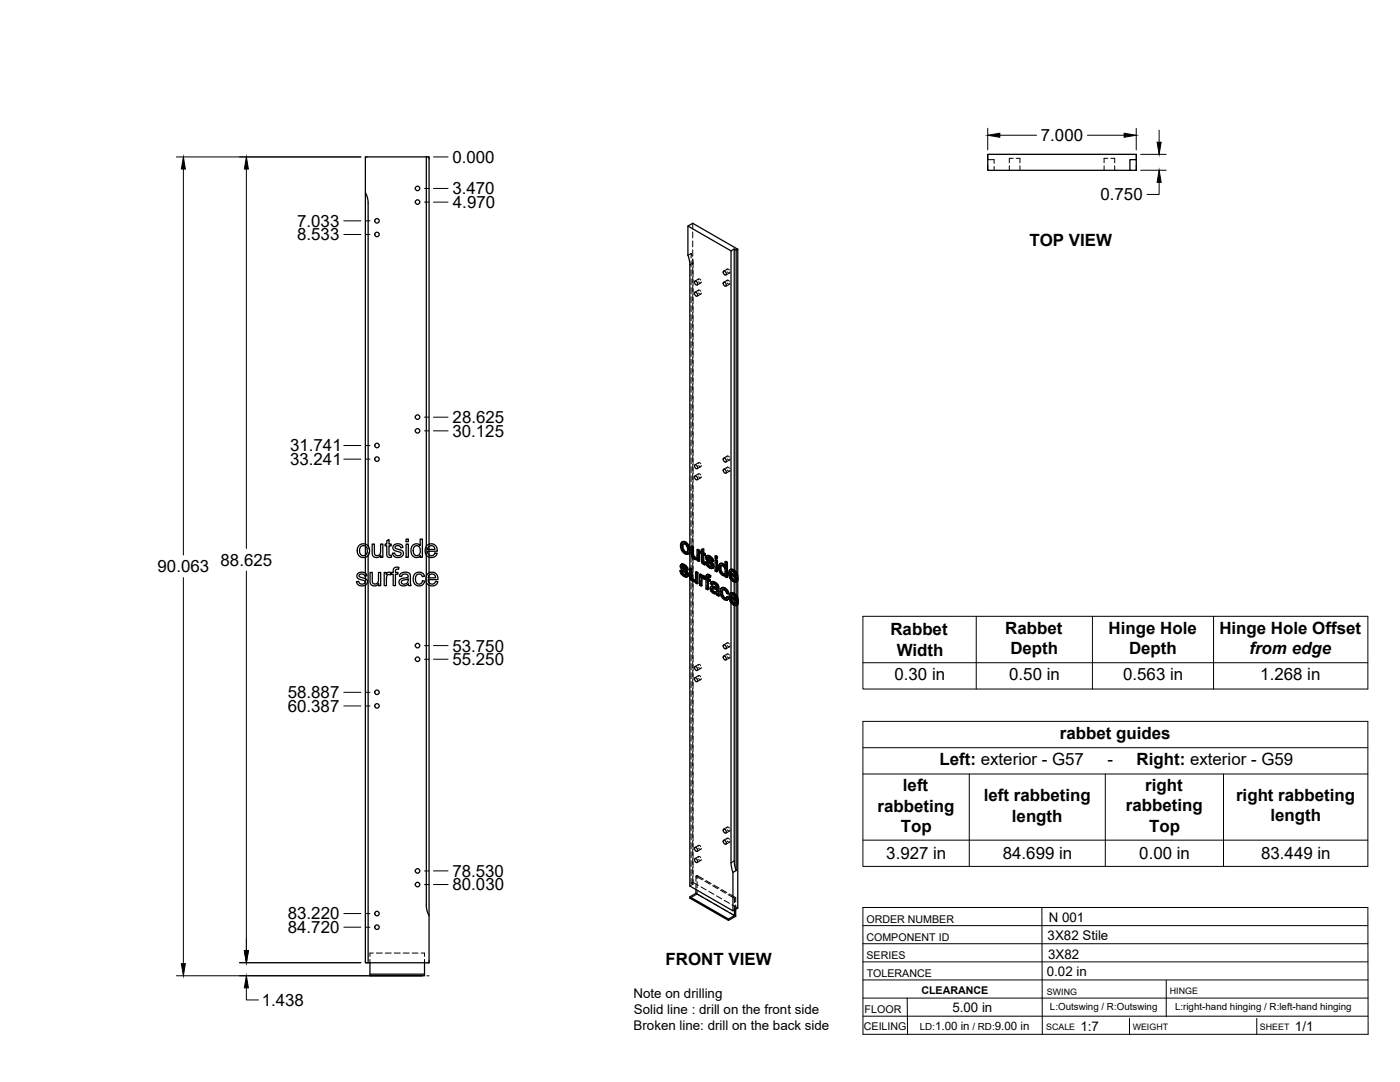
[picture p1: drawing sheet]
<svg xmlns="http://www.w3.org/2000/svg" width="559mm" height="432mm" viewBox="0 0 559 432" stroke-linecap="round" stroke-linejoin="round" font-family="sans-serif">
<!-- layer: Visible -->
<g fill="none" stroke="#000" stroke-width=".51">
<path d="M145.8 76.9v140.2M170.2 62.6h1.1v154.5M170.2 62.6h-24.4v14.3l.7 1.5 .4 2.6v136.9M170.2 62.6v155.4M451 63.7h2.5v4.3h-2.5zM453.5 63.7v-2.1h-59.2v6.4h56.7M274.6 90.2l17.2 9.9M293.1 99.4l.7 .4M293.1 99.4v128.1M293.1 99.4l-1.3 .7M293.8 99.8v128.5M294.5 99.5l-18-10.4-1.9 1.1v11.6l.8 3.9-.1 113"/>
<path d="M294.5 99.5v130.2M294.5 99.5l-.7 .3M277.4 116.6a.93 .93 0 0 1 .9 .6 .93 .93 0 0 1-.2 1l-.9-.9zM277.4 112.2a.93 .93 0 0 1 .9 .5 .93 .93 0 0 1-.2 1.1l-.9-.9zM288.8 112.6a.93 .93 0 0 1 1 .6 .93 .93 0 0 1-.3 1l-.8-.8zM288.8 108.2a.93 .93 0 0 1 1 .6 .93 .93 0 0 1-.3 1l-.8-.9zM291.8 100.1v127.1M277.4 185.5a.93 .93 0 0 1 .9 .5 .93 .93 0 0 1-.2 1.1l-.9-.9zM277.4 189.9a.93 .93 0 0 1 .9 .6 .93 .93 0 0 1-.2 1l-.9-.9zM288.8 187.3a.93 .93 0 0 1 1 .5 .93 .93 0 0 1-.3 1.1l-.8-.9zM288.8 182.8a.93 .93 0 0 1 1 .6 .93 .93 0 0 1-.3 1l-.8-.8zM143.4 217.6l1.7-.6 1.7 .7 .6 1.3v1.9l-1.1 1.3-1.8 .3-1.3-.8-.6-1.7a2.79 2.79 0 0 1 .8-2.4z"/>
<path d="M143.9 218.2l.6-.4h.9l1 .8 .1 2-.8 1.1h-1.2l-.7-.6-.3-1.5zM145.8 218v3.6M148.5 217.1h.9l.1 3.8a1.31 1.31 0 0 0 1.7 .7 1.31 1.31 0 0 0 .7-1.7v-2.8h.9v5.3h-.8v-.8a1.86 1.86 0 0 1-2.2 .9 1.86 1.86 0 0 1-1.3-2.1zM154.4 215.8l.9-.5v1.8h.8v.7h-.8v3.4l.1 .4h.7l.2 .8h-1.3l-.5-.5-.1-4.1h-.7v-.7h.7zM157.1 217.7l1.6-.7a1.73 1.73 0 0 1 2.1 1.5l-.8 .1a1.17 1.17 0 0 0-1.2-.9 1.17 1.17 0 0 0-1.1 .8l.4 .5 2 .6a1.59 1.59 0 0 1 .8 2 1.59 1.59 0 0 1-2 .9l-1.5-.4-.7-1.3 .8-.1 .3 .6 .7 .4 1.3-.2a.74 .74 0 0 0 .2-.9 .74 .74 0 0 0-.8-.4l-1.3-.3a1.37 1.37 0 0 1-.8-2.2zM162.1 217.1h.9v5.3h-.9zM162.1 215.1h.9v1.1h-.9zM164.7 217.7l1.1-.6a1.86 1.86 0 0 1 1.9 .6v-2.6h.9v7.3h-.9v-.7a2.16 2.16 0 0 1-2.6 .5 2.16 2.16 0 0 1-1.1-2.4zM165.3 218.2l1.3-.4 1 1v2l-.7 .9h-1l-.8-1-.1-1.5zM170.4 217.7l1-.6h1.5l1 .6 .5 1.1 .1 1.2h-3.9l.2 .9 .9 .8a1.43 1.43 0 0 0 1.9-1l.9 .1-.7 1.1-.8 .5h-1.6l-1-.6-.7-1.7 .1-1.1zM171.1 218.2l.6-.4 1.1 .1 .5 .5 .3 .9h-2.9zM171.3 218.1v1.2"/>
<path d="M171.3 220v1.4M272.2 216.3l.8-.2 .7 .2zM272.2 216.3l-.5 .7-.1 .7 .5 2 1.6 1.5h.7l.5-.3M272.3 218.1l.3 1.4M272.6 219.5l.3-.1 .8 .8-.3 .2zM272.8 217l-.2 .9M272.9 219.4l-.3-1.5-.3 .1 .2-.8 .5-.2 .9 .6 .5 1.4-.2 1.4h-.8M273.4 216.5l1 1a1.92 1.92 0 0 1 1 2M273.7 216.3l1.2 1.3M274.6 217.8l.5 1.9 .3-.2-.2 1.2M275.1 219.7l-.2 1.2 .3-.2-.6 .4M275.8 218l.7 .4 .3-.2v3.2"/>
<path d="M276.5 218.4v3h.3l.3 .6M276.8 218.2l-.7-.4-.3 .2v2.9l.3 1.1 .8 1a.97 .97 0 0 0 1.4 .1M278.2 219.4l.6 .4 .4-.2v4.3l-.4 .1v-4.2M279.2 219.6l-.7-.4-.3 .2-.1 3.1M280 219.3l.9-.2v1.5M280.6 219.2v1.5l.3-.1 .6 .3M280.9 219.1l-.9 .2v1.1l-.5-.3M142.8 228.9l1.4-.6a1.81 1.81 0 0 1 2.3 1.5l-.9 .1a1.21 1.21 0 0 0-1.1-.8 1.21 1.21 0 0 0-1.2 .7l.3 .4 2.3 .7a1.6 1.6 0 0 1 .6 2.1 1.6 1.6 0 0 1-2 .8l-1.4-.3-.8-1.3 .9-.2 .3 .7 .6 .4 1.3-.2a.81 .81 0 0 0 .2-1.1 .81 .81 0 0 0-1-.3l-1.1-.3a1.35 1.35 0 0 1-.7-2.3zM145.8 233.5v150.7h1.1M145.8 222.4v6.3M145.8 229.9v1M146.9 221.7v162.5"/>
<path d="M147.7 228.5h.9v3.8a1.32 1.32 0 0 0 1.7 .6 1.32 1.32 0 0 0 .8-1.6v-2.8h.9v5.2h-.8v-.8a1.86 1.86 0 0 1-2.3 .9 1.86 1.86 0 0 1-1.2-2.1zM153.4 228.5h.7v.8a1.27 1.27 0 0 1 2-.7l.9-.1v-1.2a1.58 1.58 0 0 1 2.2-.9l-.1 .8a.81 .81 0 0 0-.9 0 .81 .81 0 0 0-.4 .8v.5h1.1v.7h-1.1v4.5h-.8v-4.5h-.9v-.5l-.2 .7-.9-.1-.6 .5-.2 3.9h-.8zM159.8 229l1.7-.7 1.2 .2 .8 .4 .6 4.8h-.9l-.2-.6-1.2 .6-1.2 .1-.9-.4-.4-.7a1.74 1.74 0 0 1 2-2l.6-.1a.8 .8 0 0 0 1-.8 .8 .8 0 0 0-1.1-.7l-1.1 .2-.4 .8-.9-.1zM160.3 231.9l2.6-.8a1.59 1.59 0 0 1-.6 1.8 1.59 1.59 0 0 1-1.9-.1zM165.5 229.1l1.1-.7h1.5l.7 .5 .6 .9-.8 .3a1.47 1.47 0 0 0-2-.8 1.47 1.47 0 0 0-.8 2l.4 1.3 .8 .5 1.1-.2 .5-1.1 .9 .1-.5 1.2a2.49 2.49 0 0 1-3.2 .2 2.49 2.49 0 0 1-.8-3.1zM170.2 232.3v129l.4 2.6 .7 1.5v18.8h-24.4M170.2 221.5v8.4M170.6 229.1l1.1-.7h1.4l1 .7 .6 1 .1 1.2h-3.9l.2 1 .8 .7a1.46 1.46 0 0 0 2-1l.8 .3-.4 .8-1 .6h-1.7l-1-.6-.4-.8-.2-1.2 .1-1.1zM171.3 222.4v6.2M171.3 229.7v.9M171.3 231.3v1.2M171.3 233.6v131.8"/>
<path d="M171.4 229.5l.6-.4 1 .1 .6 .5 .3 .9h-3zM271.4 227.8l.6 .2M271.9 225.2l1.3 .1M272 228l.4-.2 .2 .8-.3 .2zM272.1 226.2l.7 .5M272.2 226.5l.2 .3a1.49 1.49 0 0 1 1.6 1l.3 .2M272.2 225.1l-.4 .2M272.3 228.8l.7 .6h.8M272.3 225.3l.6 .2 .3-.2 .8 .6M272.4 227.8l-.7-.2-.3 .2 .5 1.3 .8 .8a1.26 1.26 0 0 0 1.6 .2M272.4 226.8l1.5 1.4 .4-.2 .4 .7M272.5 225.9l-.1 .1"/>
<path d="M272.5 226.3l-.3-.3 .7 .1 .8 1.2 .7 .2M272.6 228.6l.7 .7M272.6 225.1l-.8 .2-.3 .9 .4 .9 1.8 1.6 .2 .6-.3 .3M272.9 225.5l.7 .6 .4-.2 .5 .7M273 229.4l.6 .2M273.6 226.1l.5 .7 .4-.2 .2 .8-.3 .1-.3-.7M273.7 220.2l.5 .1M273.7 229.6h-.1M273.9 228.2l.4 .6 .4-.1 .1 .7M274.3 228.8l.2 .8 .3-.2-.2 .6M274.5 229.6l-.2 .5 .3-.1-.4 .3M275.2 226.9l.7 .4 .3-.2v3.2"/>
<path d="M275.3 220.4v6.5M275.3 230.6v123l17.2 9.9M275.9 227.3v3.1l.3-.1 .3 .6M275.9 230.5l.3 .6 .3-.2 .4 .4M276.2 231.1l.4 .4h.9M276.2 227.1l-.7-.3-.3 .1v3.1l.3 1.1 .8 .8a.97 .97 0 0 0 1.4 .1M276.5 221.6l.3 .6 .3-.2 .5 .4M276.6 231.5l.6 .1M276.8 222.2l.4 .4 .9-.1M277.2 222.6l.6 .1M277.5 231.5l-.3 .1M277.6 228.3l.7 .4 .3-.2v4.3l-.3 .2v-4.3"/>
<path d="M277.7 232v.6l.6 .4M277.7 232.1l-.2 .1M278.1 222.6l-.3 .1M278.1 222.5l-.3 .2M278.3 223.1v.6l.5 .3M278.3 223.1l-.3 .2M278.6 228.5l-.7-.4-.3 .2v2.7l-.4 .6M279.2 229.2l.6 .4 .3-.2v.5l.4-.2M279.8 229.6v.6l.7-.5h.4M280 220l-.5 .1v.6l.5 .3v3.3l.8 1h.8l-.1-.7h-.6M280 230.9l.2 2.8-.3 .2v-2.3M280.1 229.4l-.6-.4-.3 .2v4.3l.7 .4"/>
<path d="M280.2 229.8l.7-.1 .6 .5M280.3 230.6v.1M280.6 220.7l.6 .4 .3-.2v.6l-.3 .2v-.6M280.6 229.9l.6 .5M280.6 224.3l.7 .2M280.7 224.5l.8 .1M280.9 221.5v2.6M281 231.1l-.8-.5-.2 .3 .3-.2-.1 .8M281 231.1l.2-.5v.3l.6 .4v3.7l.6 .4M281.2 221.7l-.6-.4v2.9l.5 .1M281.2 224.8l.1 .7M281.2 231l-.2 .1"/>
<path d="M281.5 230.2l.3 .1M281.6 224.3l.6 .3M282.1 221.8l1.3 .1M282.2 229.4h.9l.6 .4M282.2 224.6l.3-.2 .3 .8-.3 .2zM282.3 222.8l.1 .3 .3-.2 .2 .3M282.4 223.1l.2 .3a1.16 1.16 0 0 1 1.4 .8l.4 .4M282.4 231.1l.7 .4 .3-.2v.6l-.3 .2v-.6M282.4 221.7l-.4 .2M282.5 229.2l-.5 .2M282.5 225.4l.7 .6h.8M282.5 221.8l.6 .3 .3-.2 .7 .6"/>
<path d="M282.5 224.4l-.6-.2-.3 .1 .4 1.3 .9 .8a1.21 1.21 0 0 0 1.6 .3M282.6 222.5v.1M282.6 223.4l1.5 1.4 .3-.2 .4 .7M282.7 222.9l-.1-.3-.3 .2 .1-.2 1 .3 .5 1 .6 .2M282.7 231.8v3.4l-.3 .2v-3.8l.7 .5M282.7 230.2v.7M282.8 229.6l.6 .4 .3-.2-.4 .7 .1-.5M282.8 225.2l.7 .6M282.8 221.7l-.9 .3-.2 .8 .4 .9 1.9 1.8-.2 .7M283.1 222.1l.7 .6 .3-.2 .5 .7M283.1 229.4l-.6-.2-.5 .2-.2 1.3-.6-.3 .3-.2M283.2 226l.6 .2"/>
<path d="M283.3 230.5a.45 .45 0 0 0-.5-.4 .45 .45 0 0 0-.4 .6v.4l.3-.2 .7 .4M283.8 222.7l.5 .7 .3-.2 .2 .7-.3 .2-.2-.7M283.9 234.1l.7-.2 1.4 .5M283.9 226.2h-.1M284.1 235.2l.2 .6 .3-.2 .6 .5M284.1 224.8l.4 .6 .3-.1 .2 .7M284.2 234.9l-.1 .3 .3-.2 .2 .6M284.2 233.9l-.5 .2M284.3 235.8l.5 .5h1h-1M284.3 234.8l-.1 .1M284.4 232.2l.8 .4 .3-.2 .8 .6M284.4 234.8l.8 .3a.72 .72 0 0 1 .8 .6 .72 .72 0 0 1-.5 .8"/>
<path d="M284.4 234.8l-.2 .1M284.4 234.8v.2M284.5 225.4l.2 .7 .3-.1-.2 .5M284.5 232.9l-.4 .5 .6-.5 1.1 .9a.48 .48 0 0 1 .1 .8 .48 .48 0 0 1-.7-.2l-.9-.3M284.6 233.9l-1 .3-.2 1 .6 1 1.2 .8a.63 .63 0 0 1 .7 0 .63 .63 0 0 1 .3 .5l.6 .4M284.7 226.1l-.2 .6 .3-.2-.5 .3M284.7 232.1l-.8 .2M285.2 232.6l.8 .6 .3-.2 .4 .5M285.4 223.5l.3-.1 .7 .3-.4 .2zM285.4 221.9l.3-.2 .7 .4-.4 .2zM285.4 223.5v4.3l.6 .4M285.4 221.9v.8l.6 .4"/>
<path d="M285.5 232.4l-.8-.3-.9 .2-.3 .6 .6 .5M286 233.2l.4 .5 .3-.2 .2 .6M286.4 223.7v4.3l-.4 .2v-4.3M286.4 222.1v.8l-.4 .2v-.8M286.4 233.7l.2 .6 .3-.1 .1 2.9M286.6 234.3l.1 2.9 .3-.1 .1 .6-.3 .2-.1-.6M287.4 226.8l.3 1.5M287.5 224.9h1.2l.6 .5M287.7 225.8l.5-.1 .5 .3 .7 1.2-.1 1.6-.4 .4-.5-.1M287.7 225.8l-.3 1 .4-.1 .3 1.4M287.7 228.3l.4-.2 .7 .8-.5 .1zM287.8 225.7l-.1 .1"/>
<path d="M287.8 224.7l-.5 .3M288 225.7l-.2 1M288.1 236.5l.3 1.4 .3-.2 .7 .8M288.2 234.6l.9 .2 .3-.2 1 1M288.4 237.9l.7 .8h.8M288.4 225.1l.6 .5h.4M288.5 234.4l-.6 .3M288.6 235.3l-.2 1M288.7 224.9l-.9-.2-.7 .5-.2 2.1 1.1 2 .9 .5 .5-.2M288.8 228.9l.4 .1M289.1 234.8l.9 .8a.88 .88 0 0 1 .7 .5 .88 .88 0 0 1-.1 .9l-.5-1.2M289.4 224.2l.6 .3 .3-.1v5.9l-.3 .2v-6"/>
<path d="M289.4 234.6l-.9-.2-.7 .4-.3 .7v1.3l.9 2 1 .7h.7M289.4 229.6v.5l.6 .4M289.4 229.6l-.2 .2M290 238.2l.7 .4M290.3 224.4l-.6-.4-.3 .2v2.1l-.4-.7M290.6 237l-.6-.2-.6-1.2-.9-.3-.4 1.2 .3-.2 .3 1.4M290.7 238.6l.3-.2-.2 .6-.7 .5zM291 238.4l-.6-.4-.7 .8-.6-.1M291.3 227.4h.9a1.88 1.88 0 0 1 1.9 1.2M291.5 236.8l.9-.1a1.88 1.88 0 0 1 1.9 1.3M291.5 228.8l2.1 1.2-.5-1.4-.9-.6-.6 .2-.1 .6 .3-.2 1.7 1M291.7 238.1l2.1 1.2-.6-1.4-.8-.5h-.4l-.3 .7 .3-.1 1.7 .9"/>
<path d="M291.8 230.6l.8 .9 .8-.1M291.8 231.4v5.2M291.8 229.6l.3 .8M292 228l-.2 .6M292 238.9l.3 .9M292 240l.8 .8h.8M292.2 237.4l-.2 .6M292.5 227.5l1 1a1.94 1.94 0 0 1 1.1 2.1M292.6 231.5l.6 .1M292.7 236.9l1.1 1a1.96 1.96 0 0 1 .9 2M292.9 227.4l-.9-.3-1 .6-.2 1.1 .2 1.4 .7 1.1 1.2 .9 .7 .1 .9-.9M293.1 232.3v4.4l-1-.2-.6 .3-.4 .5-.1 1.2 1 2.3 1.1 .8 .7 .1"/>
<path d="M293.1 228.6v.7M293.1 230.3v1.1M293.1 237.7v.9M293.1 239.5v1.1M293.3 231.5l-.1 .1M293.6 231.1l.6 .5M293.8 228.8l.4 1.9 .4-.1-.4 .1M293.8 230.7v.3M293.8 232.2v5.2M293.8 240v.5M293.9 238.2l.5 1.9 .3-.2-.3 .2M294.2 230.9l-2.8-1.6 .4 1.3 .3-.2 .8 .9"/>
<path d="M294.5 230.8v.6M294.5 231.6v6.9M294.5 231.4l-.7 .8M294.5 231.4l-.6-.5-.7 .7M288.8 257.4a.93 .93 0 0 1 1 .5 .93 .93 0 0 1-.3 1.1l-.8-.9zM291.8 240.5v103.8l.8 3.8M292.8 240.8l.5 .2M293.1 241.6v102l.7 3.8M293.5 240.9l-.2 .1M293.8 240.5l.6 .5M293.8 241.7v105.7M294.4 240.3l-2.8-1.6 .4 1.3 .3-.2 .8 .8"/>
<path d="M294.5 241.3v121.1l-2 1.1v-15.4l1.3-.7M294.5 240.3v.3M294.7 240.8l-.7 .8M294.7 240.8l-.9 .9M294.7 240.8l-.6-.5-.8 .7M277.4 270.5a.93 .93 0 0 1 .9 .5 .93 .93 0 0 1-.2 1.1l-.9-.9zM277.4 266a.93 .93 0 0 1 .9 .6 .93 .93 0 0 1-.2 1l-.9-.9zM288.8 261.8a.93 .93 0 0 1 1 .6 .93 .93 0 0 1-.3 1l-.8-.8zM277.4 338.2a.93 .93 0 0 1 .9 .5 .93 .93 0 0 1-.2 1.1l-.9-.9zM288.8 335.3a.93 .93 0 0 1 1 .6 .93 .93 0 0 1-.3 1l-.8-.8zM288.8 330.9a.93 .93 0 0 1 1 .5 .93 .93 0 0 1-.3 1.1l-.8-.9zM277.4 342.7a.93 .93 0 0 1 .9 .5 .93 .93 0 0 1-.2 1.1l-.9-.9z"/>
<path d="M277.8 355v1.5l-2.4 1.4v.5l15.4 8.9v-.5l-15.4-8.9M277.8 356.5l15.4 8.9-2.4 1.4M293.2 363.1v2.3M293.6 362.9v2.8l-2.8 1.6M147.7 384.2v5.2h21.7v-.6h-21.7M169.4 384.2v4.6"/>
<circle cx="166.7" cy="75.2" r=".9"/>
<circle cx="150.5" cy="93.6" r=".9"/>
<circle cx="150.5" cy="88.1" r=".9"/>
<circle cx="166.7" cy="80.6" r=".9"/>
<circle cx="150.5" cy="177.8" r=".9"/>
<circle cx="166.7" cy="166.5" r=".9"/>
<circle cx="166.7" cy="171.9" r=".9"/>
<circle cx="150.5" cy="183.2" r=".9"/>
<circle cx="166.7" cy="257.7" r=".9"/>
<circle cx="150.5" cy="276.3" r=".9"/>
<circle cx="166.7" cy="263.1" r=".9"/>
<circle cx="150.5" cy="281.7" r=".9"/>
<circle cx="166.7" cy="353" r=".9"/>
<circle cx="166.7" cy="347.6" r=".9"/>
<circle cx="150.5" cy="370" r=".9"/>
<circle cx="150.5" cy="364.6" r=".9"/>
</g>
<!-- layer: Hidden -->
<g fill="none" stroke="#000" stroke-width=".4">
<path d="M394.3 63.7h2.5v1.5M396.8 66.4v1.6M402.9 66.2v1.8M404.4 63.2h-1.5v1.8M405.6 63.2h1.5v1.8M407.1 66.2v1.8M440.7 66.2v1.8M442.2 63.2h-1.5v1.8M443.4 63.2h1.5v1.8M444.9 66.2v1.8M276.5 89.1v2.3M276.5 92.6v2.4"/>
<path d="M276.5 96.1v2.4M276.5 99.7v2.4M275.8 101.1l.5 1.3M275.8 101.1v1.8M275.8 104.1v2.4M275.8 107.7v2.4M275.8 111.3v2.3M275.8 114.9v2.3M275.8 118.4v2.4M275.8 101.1l-1.2 .8M276.5 103.6l.1 3.2M276.5 103.3v2.4"/>
<path d="M276.5 106.9v2.3M276.5 110.4v2.4M276.5 114v2.4M276.5 117.6v2.4M276.6 108v2.4M276.6 111.6v2.4M276.6 115.2v2.4M276.6 118.8v2.3M278.6 116.2l.4-.5 .7 .5M278.6 111.8l.4-.5 .7 .5M278.8 115.8l-1.4 .8M278.8 111.3l-1.4 .9"/>
<path d="M278.9 116.9l.7 .5 .3-.5M278.9 112.5l.6 .4 .4-.4M279.7 117.4l-1.4 .8M279.7 112.9l-1.4 .8M290.1 112.2l.4-.4 .6 .5M290.1 107.8l.4-.5 .6 .5M290.3 111.8l-1.5 .8M290.3 107.4l-1.5 .8M290.3 112.9l.6 .5 .5-.4M290.3 108.5l.8 .5 .3-.5M291.2 113.4l-1.4 .8M291.2 108.9l-1.4 .9"/>
<path d="M275.8 122v2.4M275.8 125.6v2.4M275.8 129.1v2.4M275.8 132.7v2.4M275.8 136.3v2.4M275.8 139.8v2.4M276.5 121.2v2.3M276.5 124.7v2.4M276.5 128.3v2.4M276.5 131.9v2.4M276.5 135.4v2.4M276.5 139v2.4"/>
<path d="M276.6 122.3v2.4M276.6 125.9v2.4M276.6 129.5v2.3M276.6 133.1v2.3M276.6 136.6v2.4M275.8 143.4v2.4M275.8 147v2.4M275.8 150.6v2.4M275.8 154.1v2.4M275.8 157.7v2.4M276.5 142.6v2.4M276.5 146.2v2.3"/>
<path d="M276.5 149.7v2.4M276.5 153.3v2.4M276.5 156.9v2.4M276.6 140.2v2.4M276.6 143.8v2.3M276.6 147.3v2.4M276.6 150.9v2.4M276.6 154.5v2.4M276.6 158.1v2.3M275.8 161.3v2.4M275.8 164.8v2.4M275.8 168.4v2.4"/>
<path d="M275.8 172v2.4M275.8 175.6v2.3M275.8 179.1v2.4M276.5 160.4v2.4M276.5 164v2.4M276.5 167.6v2.4M276.5 171.2v2.3M276.5 174.7v2.4M276.5 178.3v2.4M276.6 161.6v2.4M276.6 165.2v2.4M276.6 168.8v2.4"/>
<path d="M276.6 172.3v2.4M276.6 175.9v2.4M276.6 179.5v2.4M275.8 182.7v2.4M275.8 186.3v2.4M275.8 189.9v2.3M275.8 193.4v2.4M275.8 197v2.4M276.5 181.9v2.4M276.5 185.5v2.3M276.5 189v2.4M276.5 192.6v2.4"/>
<path d="M276.5 196.2v2.3M276.5 199.7v2.4M276.6 183v2.4M276.6 186.6v2.4M276.6 190.2v2.4M276.6 193.8v2.4M276.6 197.3v2.4M278.6 185.1l.4-.5 .7 .5M278.6 189.5l.4-.4 .7 .4M278.8 184.6l-1.4 .9M278.8 189.1l-1.4 .8M278.9 185.8l.7 .5 .3-.5"/>
<path d="M278.9 190.2l.6 .5 .4-.5M279.7 186.2l-1.4 .8M279.7 190.7l-1.4 .8M290.1 186.9l.4-.5 .6 .5M290.1 182.4l.4-.5 .6 .5M290.3 186.5l-1.5 .8M290.3 182l-1.5 .8M290.3 187.6l.6 .5 .5-.5M290.3 183.1l.8 .5 .3-.4M291.2 188l-1.4 .8M291.2 183.6l-1.4 .8M145.8 217.1v.9"/>
<path d="M146.9 217.9v1.3M170.2 218v3.5M171.3 217.1v1M171.3 219.3v.7M271.9 217.6l.5 1.9-.3 .2M272.4 219.5l1.3 1.3-.3 .2M272.5 216.1l-.9 1.6M272.8 217l-.2 .1M272.9 216.9h.8l-.3 .2M273.7 216.9l.8 .9-.3 .2M274.5 217.8l.3 1.4-.4 .2M274.8 219.2l-.1 .7-.5 .5"/>
<path d="M275.3 218.7v1.7M275.8 200.6v2.4M275.8 204.2v2.3M275.8 207.7v2.4M275.8 211.3v2.4M275.8 214.9v2.4M275.8 218.4v2.4M276.1 217.8l.1 3.4-.3 .2M276.5 203.3v2.4M276.5 206.9v2.4M276.5 210.5v2.3M276.5 214v2.4"/>
<path d="M276.5 217.6v2.4M276.6 200.9v2.4M276.6 204.5v2.4M276.6 208.1v2.3M276.6 211.6v2.4M276.6 215.2v2.4M276.6 218.8v2.4M278.5 219.2v2.8l-.4 .5M279.8 219.9v.6l-.3 .2M280.3 219.1v1.1l-.3 .2M145.8 221.6v.8M145.8 228.7v1.2"/>
<path d="M145.8 230.9v2.6M146.9 220.4v1.3M170.2 229.9v2.4M171.3 221.4v1M171.3 228.6v1.1M171.3 230.6v.7M171.3 232.5v1.1M271.7 227.6l.5 1.3-.3 .2M271.8 225.8l.2 .6-.3 .2M271.9 225.3l-.4 .6M272 226.4l.4 .7-.3 .1M272.1 225.1l-.5 .4"/>
<path d="M272.2 228.9l1.1 1-.3 .1M272.3 225.9l.3-.2-.1 .2M272.4 227.1l1.6 1.5-.3 .1M272.6 225.8l-.4 .2M272.6 225.7l.6 .2-.3 .2M273.2 225.9l.6 .5-.3 .2M273.3 229.9l.8 .2-.3 .2M273.7 220.8l.9 .3-.3 .2M273.8 226.4l.3 .7-.4 .2M274 229.4h-.2M274 228.6l.2 .5-.3 .2M274 229.4l-.3 .2 .3-.2"/>
<path d="M274.1 227.1l.6 .3M274.2 229.1l-.2 .3M274.5 230.1h-.4M274.5 220.3h-.3M274.9 221l-.3 .1M275.3 226.9v1.3M275.3 229.3v1.3M275.5 226.8l.1 3.3-.3 .2M275.6 230.1l.2 .7-.3 .1M275.8 230.8l.4 .6-.3 .2M275.8 222v2.4M275.8 225.6v2.4"/>
<path d="M275.8 229.2v2.3M275.8 232.7v2.4M275.8 236.3v2.4M275.8 239.9v2.4M276.2 221.2l.2 .6-.3 .2M276.2 231.4l.6 .5-.3 .2M276.4 221.8l.4 .7-.3 .2M276.5 221.2v2.4M276.5 224.7v2.4M276.5 228.3v2.4M276.5 231.9v2.4M276.5 235.5v2.3"/>
<path d="M276.5 239v2.4M276.6 222.4v2.3M276.6 225.9v2.4M276.6 229.5v2.4M276.6 233.1v2.4M276.6 236.6v2.4M276.8 222.5l.6 .5-.3 .1M276.8 231.9l.7 .2 .5-.3-.2 .2M277.4 223l.8 .2 .4-.3-.2 .2M277.5 231.5h.1M277.7 231.4l-.4 .2M277.8 231.2l-.3 .3"/>
<path d="M277.9 228.1v2.7l-.4 .6M278 231.8v.7l-.3 .1M278 232.5l.6 .3M278.1 222.5h.1M278.3 222.5l-.4 .2M278.4 222.3l-.3 .2M278.6 222.9v.6l-.3 .2M278.6 223.5l.6 .4M279.5 231.8v1.5l-.3 .2M279.5 233.3l.7 .4M279.5 229v1.6M279.8 220.5l.5 .3-.3 .2"/>
<path d="M280 220l.3 .2M280.1 230.6l.8-.1-.3 .2M280.1 229.9v.1M280.2 230.6l.3-.2-.2 .2M280.3 220.8l.1 3.4-.4 .1M280.4 224.2l.2 .4-.3 .2M280.4 229.7l-.6 .5M280.6 221.3l.3-.2v.4M280.6 224.6l.6 .5-.4 .2M280.9 230.5l.4 .4M280.9 221.1l.6 .4M281.2 225.1l.4 .2"/>
<path d="M281.2 230.6l.3-.2-.2 .5M281.3 230.9l-.1 .1M281.5 230.8l.6 .3-.3 .2M281.5 230.4l-.3 .5M281.5 230.3l-.3 .2M281.8 230.3l.3 .2M281.9 224.2l.5 1.3-.3 .2M282 222.3l.2 .7-.4 .2M282.1 233.6v1.2l-.3 .2M282.1 234.8l.6 .4M282.1 231.1v1.2M282.1 221.9l-.4 .6"/>
<path d="M282.2 223l.4 .6-.4 .2M282.2 229.4l-.1 1.1-.3 .2M282.3 221.7l-.5 .4M282.3 229.2l-.5 .4M282.4 225.5l1.1 1-.3 .1M282.4 231.6l.3-.2v.4M282.5 222.5l.3-.2-.2 .2M282.5 230.2l.4-.2-.2 .2M282.6 223.6l1.6 1.6-.4 .1M282.7 231.4l.7 .5M282.7 222.4l-.3 .1M282.8 222.3l.6 .2-.3 .2"/>
<path d="M282.9 230l.4 .1-.4 .2M283.3 230.1l.3 .3M283.4 222.5l.6 .5-.3 .2M283.5 226.5l.8 .2-.3 .2M283.7 234.6l.4 1.1-.4 .2M283.8 234.1l-.4 .7M283.8 232.7l.7 .5M284 223l.2 .7-.3 .2M284 234l-.5 .3M284.1 235.7l.9 .9-.3 .2M284.1 226h-.1M284.1 232.2l-.6 .7"/>
<path d="M284.2 225.2l.1 .5-.3 .1M284.2 226l-.3 .2 .2-.2M284.2 232.1l-.4 .2M284.2 223.7l.6 .2M284.3 225.7l-.2 .3M284.4 232.9l.4-.2-.3 .2M284.5 234.7l.2-.1zM284.6 234.6l-.1 .1M284.6 226.7h-.3M284.7 234.6l1.6 .5-.3 .2M284.8 232.7l.6 .2-.3 .2M285 236.6l.7 .2-.3 .2"/>
<path d="M285.4 232.9l.7 .7-.3 .2M285.7 236.8l.7-.1-.4 .2M285.7 226.1v1.5l-.3 .2M285.7 221.7v.9l-.3 .1M285.7 227.6l.7 .4M285.7 223.4v1.5M285.7 222.6l.7 .3M286 234.4l.3 .1M286 236.2l-.3 .2M286.1 233.6l.2 .7-.3 .2M286.2 236l-.4 .3M286.3 235.1l-.1 .9-.3 .2"/>
<path d="M286.3 234.3l-.3 .4M286.4 236.7l.1 .6-.3 .2M286.5 237.3l.6 .4M287.1 226.3l.2 1.3-.3 .2M287.3 225.2l-.2 1.1-.3 .2M287.3 227.6l.6 1.1-.3 .2M287.6 224.9l-.6 .5M287.7 235.9l.5 1.9-.3 .2M287.9 228.7l.8 .7-.3 .2M287.9 234.8l-.2 1.1-.3 .2M288 225.6h.7l-.3 .2M288 225.6v.1"/>
<path d="M288.1 225.6l-.3 .1 .2-.1M288.2 237.8l1.2 1.3-.3 .2M288.2 234.5l-.6 .5M288.6 235.3l-.2 .1M288.7 235.2h.8l-.4 .2M288.7 229.4l.7 .2 .4-.2-.3 .2M288.7 225.6l.8 .8-.4 .2M289.4 225.6l.3 .5M289.4 239.1l1.1 .2M289.5 235.2l.5 .6-.3 .2M289.5 226.4l.3 1.5-.4 .2M289.5 228.9l-.3 .1"/>
<path d="M289.7 224v2.1l-.3 .2M289.8 227.9l-.2 .8-.4 .4M289.8 229.4v.6l-.4 .1M289.8 230l.5 .3M290 235.8l.3 .8-.3 .2M290 238.6l-.1 .1M290.3 236.6l.6 .3M290.4 238l-.7 .8M291.1 228.6l.5 1.9-.3 .2M291.3 238l.5 1.9-.3 .2M291.4 229.3l.4-.1v.4M291.6 230.5l1.3 1.4-.3 .2"/>
<path d="M291.6 227.2l-.8 1.6M291.6 238.7l.4-.2v.4M291.8 229.2l2.7 1.6M291.8 239.9l1.3 1.3-.3 .2M291.8 238v-1.4l-.8 1.6M291.8 227.2v1.5M291.8 229.9v1.5M291.8 239.2v1.3M292 238.5l2.7 1.6M292 228h-.2M292.1 227.9h.8l-.4 .2M292.2 237.4h-.2"/>
<path d="M292.3 237.2l.8 .1-.4 .2M292.9 227.9l.7 .9-.3 .2M292.9 231.9l1.1 .2-.4 .2M293.1 237.3l.7 .9-.3 .2M293.1 227.5v1.1M293.1 229.3v1M293.1 231.4v.9M293.1 236.7v1M293.1 238.6v.9M293.4 231.4h.1M293.5 229.6l.4 .2M293.6 231.4l-.3 .1 .2-.1"/>
<path d="M293.6 228.8l.3 1-.3 .2M293.7 238.9l.4 .2M293.8 238.2l.3 .9-.3 .2M293.8 228.3v2.4M293.8 231v1.2M293.8 237.4v2.6M293.9 230.9l-.4 .5M294.1 232l-.1 .1M294.5 229.7v1.1M294.5 231.4v.2M294.5 238.5v1.8M275.8 243.4v2.4"/>
<path d="M275.8 247v2.4M275.8 250.6v2.4M275.8 254.2v2.3M275.8 257.7v2.4M276.5 242.6v2.4M276.5 246.2v2.4M276.5 249.7v2.4M276.5 253.3v2.4M276.5 256.9v2.4M276.6 240.2v2.4M276.6 243.8v2.4M276.6 247.4v2.3"/>
<path d="M276.6 250.9v2.4M276.6 254.5v2.4M276.6 258.1v2.4M290.1 257l.4-.5 .6 .5M290.3 256.5l-1.5 .9M290.3 257.7l.6 .4 .5-.4M291.2 258.1l-1.4 .8M293.1 240.6v1M293.6 240.8h.1M293.8 240.7l-.3 .2 .2-.1M293.8 240.5v1.2l.4-.2-1.1-.3M294.1 240.3l-.4 .5"/>
<path d="M294.3 241.4l-.1 .1M294.5 240.6v.7M275.8 261.3v2.4M275.8 264.9v2.4M275.8 268.5v2.3M275.8 272v2.4M275.8 275.6v2.4M275.8 279.2v2.3M276.5 260.5v2.3M276.5 264v2.4M276.5 267.6v2.4M276.5 271.2v2.4"/>
<path d="M276.5 274.8v2.3M276.5 278.3v2.4M276.6 261.6v2.4M276.6 265.2v2.4M276.6 268.8v2.4M276.6 272.4v2.3M276.6 275.9v2.4M276.6 279.5v2.4M278.6 270l.4-.4 .7 .5M278.6 265.6l.4-.5 .7 .5M278.8 269.6l-1.4 .9M278.8 265.2l-1.4 .8"/>
<path d="M278.9 270.8l.6 .5 .4-.5M278.9 266.3l.7 .5 .3-.5M279.7 271.2l-1.4 .8M279.7 266.8l-1.4 .8M290.1 261.4l.4-.5 .6 .5M290.3 261l-1.5 .8M290.3 262.1l.6 .5 .5-.5M291.2 262.6l-1.4 .8M275.8 282.7v2.4M275.8 286.3v2.4M275.8 289.9v2.4M275.8 293.5v2.3"/>
<path d="M275.8 297v2.4M276.5 281.9v2.4M276.5 285.5v2.3M276.5 289.1v2.3M276.5 292.6v2.4M276.5 296.2v2.4M276.5 299.8v2.4M276.6 283.1v2.4M276.6 286.7v2.3M276.6 290.2v2.4M276.6 293.8v2.4M276.6 297.4v2.3"/>
<path d="M275.8 300.6v2.4M275.8 304.2v2.4M275.8 307.7v2.4M275.8 311.3v2.4M275.8 314.9v2.4M275.8 318.5v2.3M276.5 303.3v2.4M276.5 306.9v2.4M276.5 310.5v2.4M276.5 314v2.4M276.5 317.6v2.4M276.6 300.9v2.4"/>
<path d="M276.6 304.5v2.4M276.6 308.1v2.4M276.6 311.7v2.3M276.6 315.2v2.4M276.6 318.8v2.4M275.8 322v2.4M275.8 325.6v2.4M275.8 329.2v2.4M275.8 332.7v2.4M275.8 336.3v2.4M275.8 339.9v2.4M276.5 321.2v2.4"/>
<path d="M276.5 324.8v2.4M276.5 328.3v2.4M276.5 331.9v2.4M276.5 335.5v2.4M276.5 339v2.4M276.6 322.4v2.4M276.6 325.9v2.4M276.6 329.5v2.4M276.6 333.1v2.4M276.6 336.7v2.3M278.6 337.8l.4-.5 .7 .5M278.8 337.4l-1.4 .8"/>
<path d="M278.9 338.5l.6 .5 .4-.5M279.7 338.9l-1.4 .9M290.1 334.9l.4-.4 .6 .4M290.1 330.5l.4-.5 .6 .5M290.3 334.5l-1.5 .8M290.3 330.1l-1.5 .8M290.3 335.6l.8 .5 .3-.4M290.3 331.2l.6 .5 .5-.5M291.2 336.1l-1.4 .8M291.2 331.6l-1.4 .9M275.8 352.4l.8 .4M275.8 343.5v2.3"/>
<path d="M275.8 347v2.4M275.8 350.6v1.8M276.5 342.6v2.4M276.5 346.2v2.4M276.5 349.8v2.2M276.5 352l-.7 .4M276.5 352l2.3 1.4M276.6 340.2v2.4M276.6 343.8v2.4M276.6 347.4v2.4M276.6 350.9v1.9M276.6 352.8l-1.3 .8"/>
<path d="M277.8 352.9v2.1M277.8 349.6l2.5 1.5M278.2 350.7v-1.3l-.4 .2v2.1M278.2 356.8l-2.8 1.6M278.2 351.9v2.4M278.2 355.5v1.3M278.2 349.4l2.6 1.4M278.2 356.8l2.6 1.4M278.6 342.2l.4-.4 .7 .5M278.8 341.8l-1.4 .8M278.9 342.9l.6 .5 .4-.4M279.7 343.4l-1.4 .8"/>
<path d="M279.8 353.9l2.1 1.2M281.3 351.7l2.1 1.2M281.8 351.4l2.1 1.2M281.8 358.8l2.1 1.2M282.9 355.7l2.1 1.2M284.4 353.5l2.1 1.2M284.9 353.2l2.1 1.2M286 357.5l2.1 1.2M287.5 355.3l2.1 1.1M288 355l2.1 1.2M289.1 359.3l2.1 1.2M290.6 357l2.6 1.5 .4-.3"/>
<path d="M291.1 356.8l2.5 1.4M293.2 358.5v1.7M293.6 358.2v1.8M284.9 360.6l2.1 1.2M288 362.4l2.1 1.2M291.1 364.2l2.5 1.5M292.2 361.1l2.3 1.3M293.2 361.4v1.7M293.6 361.1v1.8M147.7 382.9v1.3M149 380.3h-1.3v1.4M150.2 380.3h2.4"/>
<path d="M153.8 380.3h2.4M157.4 380.3h2.3M160.9 380.3h2.4M164.5 380.3h2.4M168.1 380.3h1.3v1.4M169.4 382.9v1.3"/>
</g>
<!-- layer: Reference -->
<g fill="none" stroke="#000" stroke-width=".4">
<path d="M146.7 62.6h-.9v.9M169.4 75.2h1.9M170.3 62.6h1v.9M394.3 61.6v2.1M394.3 65.8v2.2M453.5 61.6v2.1M453.5 65.8v2.2M145.8 88.1h1.9M145.8 93.6h1.9M169.4 80.6h1.9M145.8 177.8h1.9M169.4 166.5h1.9"/>
<path d="M169.4 171.9h1.9M145.8 183.2h1.9M169.4 257.7h1.9M145.8 276.3h1.9M169.4 263.1h1.9M145.8 281.7h1.9M169.4 347.6h1.9M169.4 353h1.9M145.8 364.6h1.9M145.8 370h1.9M145.8 383.3v.9h.9M170.3 389.4h1"/>
<path d="M171.3 383.3v.9h-1"/>
</g>
<!-- layer: Visible Narrow -->
<path d="M273.3 227.2l-.3 .2M276.2 229.5l-.3 .2M276.8 220.6l-.3 .2M280.9 223.6l-.3 .2M282.7 230.5l-.3 .2M283.5 223.8l-.3 .1M285.2 234.1l-.3 .2M287 234.8l-.4 .2M287 235.8l-.4 .2M293.1 343.6l-1.3 .7" fill="none" stroke="#000" stroke-width=".4"/>
<!-- layer: Hidden Narrow -->
<path d="M276.6 104.9l-1.3 .8M273.3 228l-.3 .1M275.5 229.4l-.3 .2M276.1 220.5l-.3 .2M277.9 230.4l-.3 .2M278.5 221.5l-.3 .2M280.3 223.2l-.3 .2M282.1 230.1l-.3 .2M283.5 224.6l-.3 .1M285.3 234.8l-.3 .2M286.3 235.4l-.3 .1" fill="none" stroke="#000" stroke-width=".4"/>
<!-- layer: Titleblock -->
<path d="M344.4 362.2h201.6l.1 50.6h-201.7zM344.4 376.6h201.6M344.4 369.4h201.6M415.9 362.2l.1 50.6M344.4 383.9h201.6M344.4 398.3h201.6M344.4 391.1h201.6M362.1 398.3l.1 14.4M465.5 391.3v14.4M344.4 405.5h201.7M450.8 406.4v6.4M501.6 406.4v6.4" fill="none" stroke="#000" stroke-width=".4"/>
<!-- layer: Custom Tables -->
<path d="M344.4 246h201.6v29h-201.6zM389.7 246v29M436 246v29M484.4 246v29M344.4 264.5h201.6M344.4 287.9h201.6v57.9h-201.6zM344.4 298.4h201.6M344.4 308.9h201.6M386.9 308.9v36.9M441.2 308.9v36.9M488.4 308.9v36.9M344.4 335.3h201.6" fill="none" stroke="#000" stroke-width=".4"/>
<!-- layer: FD_Dimensions -->
<g fill="none" stroke="#000" stroke-width=".4">
<path d="M394.3 51.2v8.6M399.1 54h14.6M434 54h14.7M453.5 51.2v8.6M462.7 51.9v4.9M70.4 62.6h73.7M73.2 67.5v154M98.3 67.5v151.4M173 62.6h5.8M173 75.2h5.8M455.3 61.6h10.2M455.3 67.9h10.2"/>
<path d="M462.7 72.8v4.8h-4.9M137.2 88.1h6.9M137.2 93.6h6.9M173 80.7h5.8M137.2 177.8h6.9M173 166.5h5.8M173 171.9h5.8M137.2 183.2h6.9M73.2 230.5v154.1M98.3 227.9v151.5M173 257.6h5.8M137.2 276.3h6.9"/>
<path d="M173 263.1h5.8M137.2 281.7h6.9M173 347.6h5.8M173 353h5.8M137.2 364.6h6.9M137.2 370h6.9M70.4 389.4h98.2M95.5 384.2h48.6M98.3 394.2v4.9h4.9"/>
</g>
<path d="M394.3 54l4.8-.8v1.6zM448.7 53.2l4.8 .8-4.8 .8zM461.9 56.8h1.6l-.8 4.8zM73.2 62.6l.8 4.9h-1.6zM98.3 62.6l.8 4.9h-1.6zM462.7 67.9l.8 4.9h-1.6zM97.5 379.4h1.6l-.8 4.8zM72.4 384.6h1.6l-.8 4.8zM98.3 389.4l.8 4.8h-1.6z" fill="#000" stroke="#000" stroke-width=".4"/>
<g font-size="6.7">
<text x="415.5" y="56.3">7.000</text>
<text x="180.6" y="65">0.000</text>
<text x="180.6" y="77.6">3.470</text>
<text x="180.8" y="83">4.970</text>
<text x="439.3" y="80">0.750</text>
<text x="118.6" y="90.5">7.033</text>
<text x="118.6" y="95.9">8.533</text>
<text x="410.9" y="98.2">TOP VIEW</text>
<text x="180.7" y="168.9">28.625</text>
<text x="180.6" y="174.3">30.125</text>
<text x="115.8" y="180.2">31.741</text>
<text x="115.8" y="185.6">33.241</text>
<text x="88" y="225.8">88.625</text>
<text x="62.9" y="228.4">90.063</text>
<text x="355.4" y="253.6">Rabbet</text>
<text x="401.2" y="252.9">Rabbet</text>
<text x="442.5" y="252.9">Hinge Hole</text>
<text x="486.7" y="252.9">Hinge Hole Offset</text>
<text x="180.6" y="260">53.750</text>
<text x="357.9" y="261.6">Width</text>
<text x="403.3" y="261">Depth</text>
<text x="450.6" y="261">Depth</text>
<text x="498.7" y="261">from edge</text>
<text x="180.6" y="265.5">55.250</text>
<text x="357" y="271.4">0.30 in</text>
<text x="402.8" y="271.4">0.50 in</text>
<text x="448.3" y="271.4">0.563 in</text>
<text x="503" y="271.4">1.268 in</text>
<text x="114.9" y="278.7">58.887</text>
<text x="114.9" y="284.1">60.387</text>
<text x="423" y="294.8">rabbet guides</text>
<text x="375" y="305.4">Left: exterior - G57</text>
<text x="442.1" y="305.4">-</text>
<text x="453.7" y="305.4">Right: exterior - G59</text>
<text x="360.4" y="315.8">left</text>
<text x="457.1" y="315.8">right</text>
<text x="350.3" y="323.9">rabbeting</text>
<text x="392.7" y="319.8">left rabbeting</text>
<text x="449.4" y="323.8">rabbeting</text>
<text x="493.4" y="319.8">right rabbeting</text>
<text x="403.9" y="327.9">length</text>
<text x="507" y="327.8">length</text>
<text x="359.5" y="331.9">Top</text>
<text x="458.6" y="331.9">Top</text>
<text x="353.8" y="342.9">3.927 in</text>
<text x="400.3" y="342.9">84.699 in</text>
<text x="454.7" y="342.9">0.00 in</text>
<text x="503.4" y="342.9">83.449 in</text>
<text x="180.6" y="349.9">78.530</text>
<text x="180.6" y="355.4">80.030</text>
<text x="114.9" y="366.9">83.220</text>
<text x="114.9" y="372.4">84.720</text>
<text x="265.7" y="385.2">FRONT VIEW</text>
<text x="104.5" y="401.4">1.438</text>
</g>
<g font-size="5.3">
<text x="418.6" y="368">N 001</text>
<text x="418.1" y="375.1">3X82 Stile</text>
<text x="418.3" y="382.5">3X82</text>
<text x="417.8" y="389.5">0.02 in</text>
<text x="252.9" y="398.4">Note on drilling</text>
<text x="253" y="404.9">Solid line : drill on the front side</text>
<text x="380.1" y="404">5.00 in</text>
<text x="252.9" y="411.2">Broken line: drill on the back side</text>
<text x="431.3" y="411.5">1:7</text>
<text x="516.9" y="411.5">1/1</text>
</g>
<g font-size="4.6">
<text x="373.2" y="411.2">1.00 in</text>
<text x="397" y="411.2">9.00 in</text>
</g>
<g font-size="4.3">
<text x="345.8" y="368.4">ORDER NUMBER</text>
<text x="345.8" y="375.5">COMPONENT ID</text>
<text x="345.8" y="382.7">SERIES</text>
<text x="345.9" y="389.9">TOLERANCE</text>
<text x="367.7" y="396.7">CLEARANCE</text>
<text x="345.1" y="404.3">FLOOR</text>
<text x="344.8" y="411.1">CEILING</text>
</g>
<g font-size="3.9">
<text x="419.1" y="403.1">L:Outswing / R:Outswing</text>
<text x="469" y="403.1">L:right-hand hinging / R:left-hand hinging</text>
<text x="367.1" y="411.2">LD:</text>
<text x="388.2" y="411.2">/ RD:</text>
</g>
<g font-size="3.5">
<text x="417.9" y="397">SWING</text>
<text x="466.9" y="396.9">HINGE</text>
<text x="417.5" y="410.9">SCALE</text>
<text x="452.1" y="410.9">WEIGHT</text>
<text x="502.9" y="410.9">SHEET</text>
</g>
</svg>
